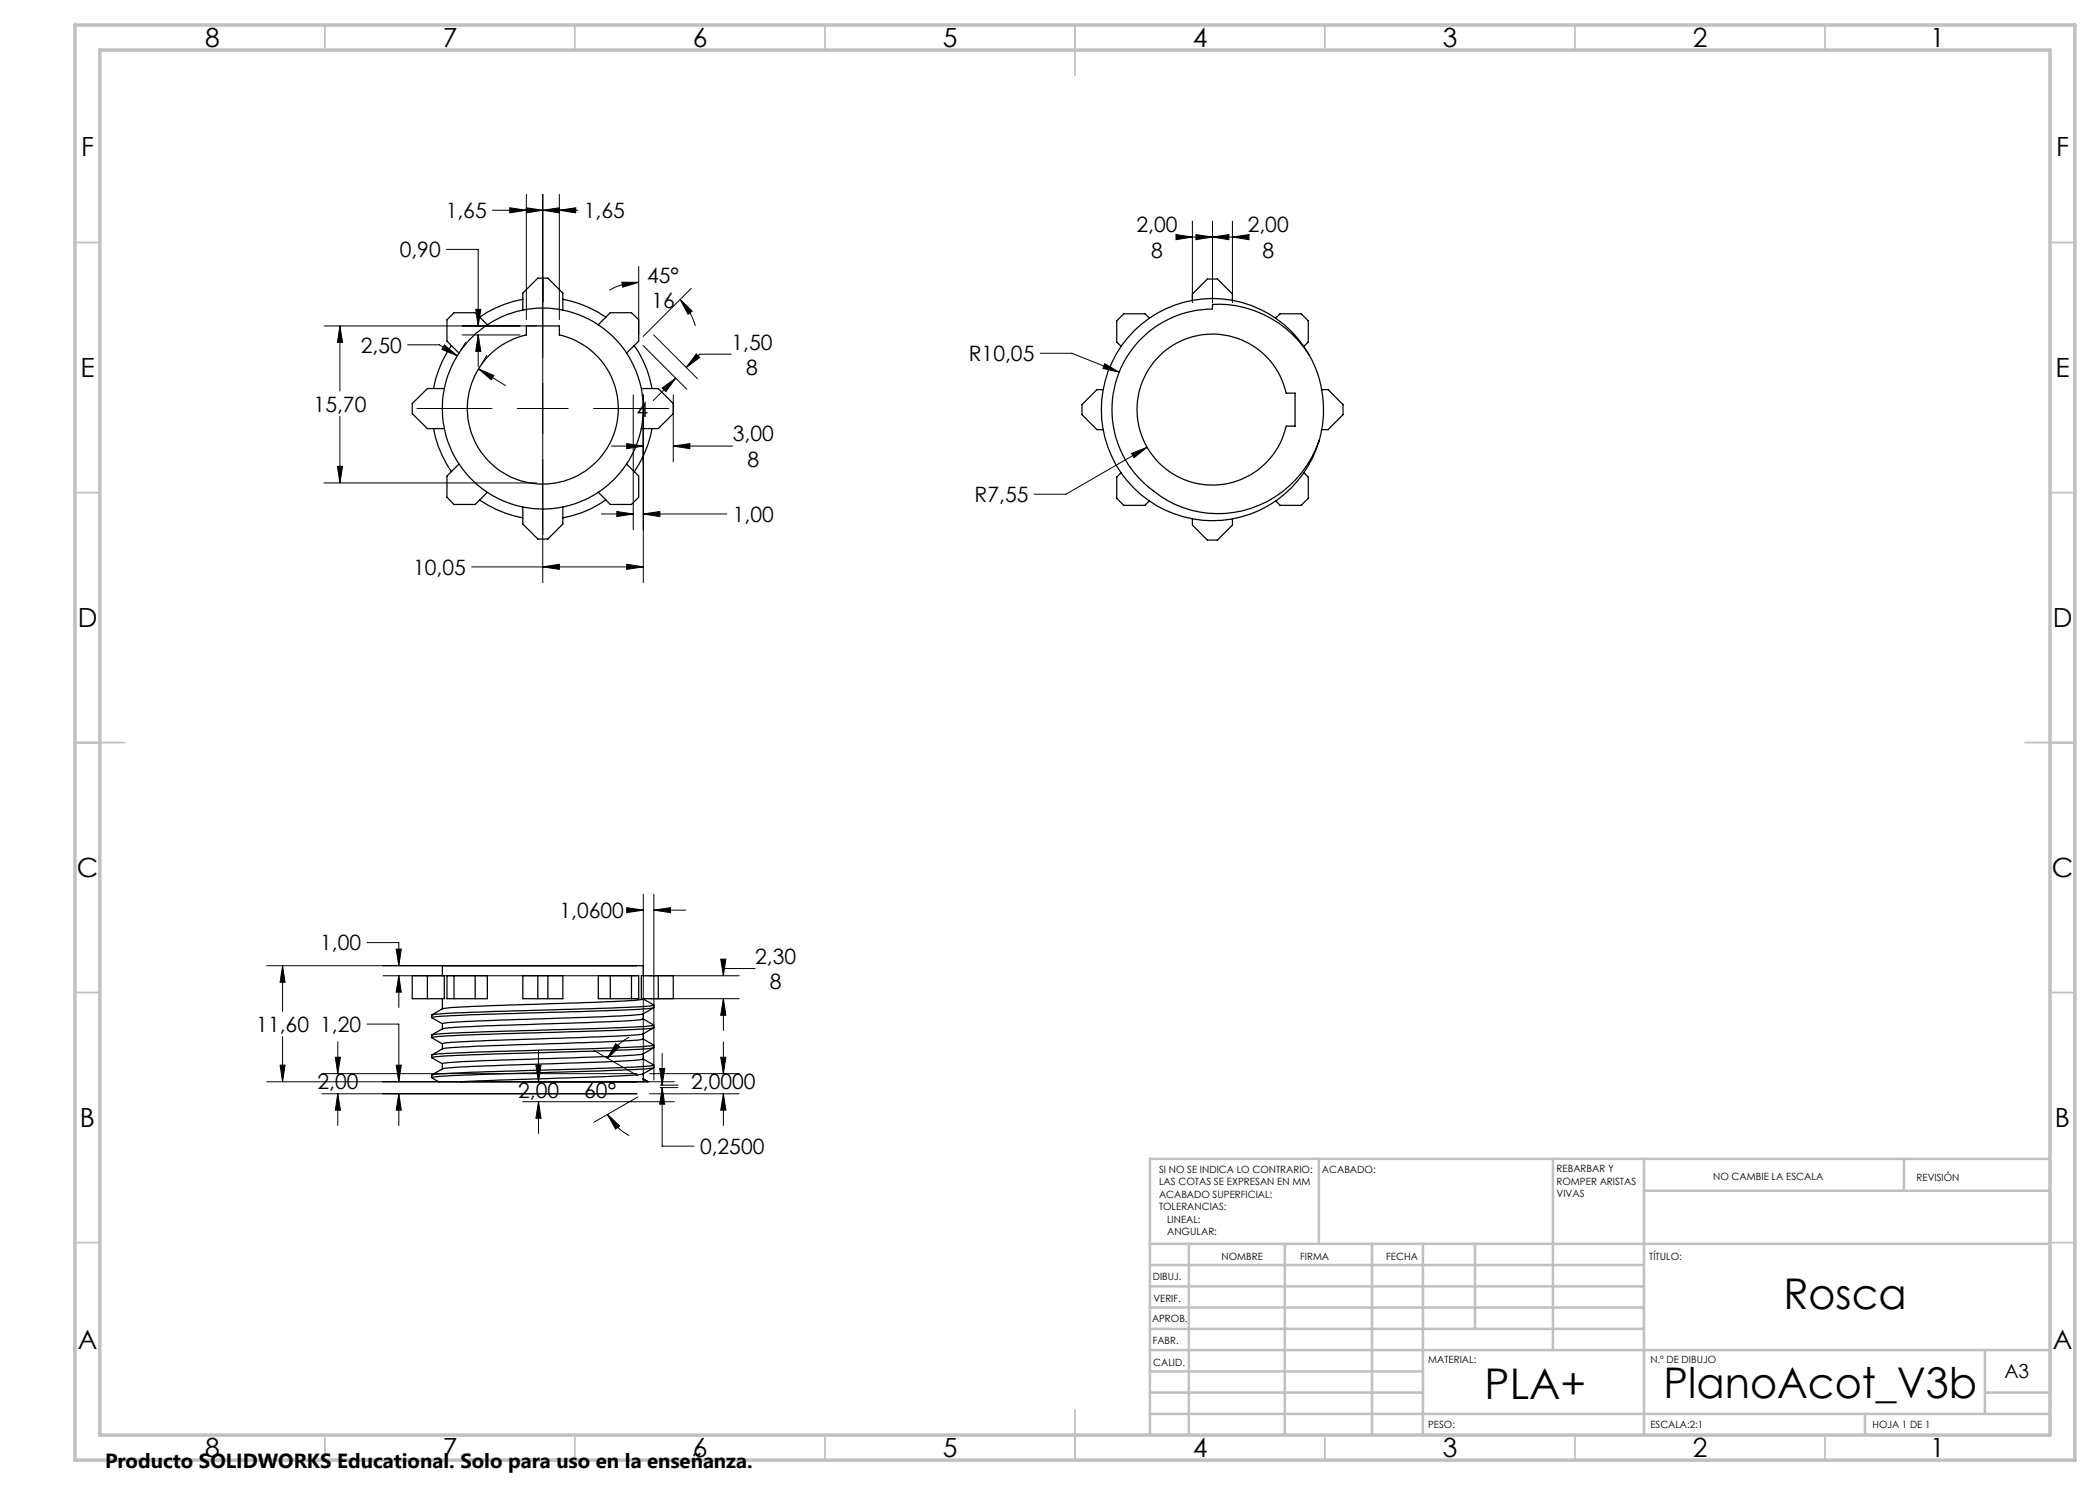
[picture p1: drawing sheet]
<svg xmlns="http://www.w3.org/2000/svg" width="420mm" height="297mm" viewBox="0 0 420 297" stroke-linecap="round" stroke-linejoin="round" font-family="sans-serif">
<g fill="none" stroke="#000" stroke-width=".25">
<path d="M104.6 59.9a22.1 22.1 0 0 0-8.6 3.5M112.6 59.9a22.8 22.8 0 0 1 8.6 3.5M88.9 77.7h-3.4l-3.1 3v2l3.1 3h3.4M90.3 69.1a21.7 21.7 0 0 0-3.6 8.6M97.5 64.9l-2.5-2.4h-4.2l-1.4 1.5v4.2l2.4 2.4M97.5 71.4a15.3 15.3 0 0 1 7.8-4.4v-1.8h6.6v1.8a15.1 15.1 0 0 1 10.6 20.6 15.1 15.1 0 0 1-22.2 6.8 15.1 15.1 0 0 1-2.8-23zM104.6 62v-3.4l3-3h2l3 3v3.4M119.7 64.9l2.4-2.4h4.2l1.4 1.5v4.2l-2.4 2.4M126.8 69.1a21.7 21.7 0 0 1 3.6 8.6M128.3 77.7h3.4l3 3v2l-3 3h-3.4M220.6 77.9h-1.2l-3 3v2l3 3h1.2M228.3 67.7a20.3 20.3 0 0 1 14.2-5.9v-.9a21.1 21.1 0 0 1 21.3 14.8 20.5 20.5 0 0 1-6 21.5 21 21 0 0 1-28.7-.3 20.1 20.1 0 0 1-.8-29.2z"/>
<path d="M229.9 63.6l-.9-.8h-4.2l-1.5 1.4v4.2l.9 .9M232.3 70.7a15.1 15.1 0 0 1 24.9 7.9h1.8v6.6h-1.8a15.1 15.1 0 0 1-22.3 9.8 15.1 15.1 0 0 1-2.6-24.3zM238.5 60.1v-1.3l3-3h2l3 3v1.3M255.1 63.6l.9-.8h4.2l1.5 1.4v4.2l-.9 .9M261.8 71a22.2 22.2 0 0 0-34.9-4.9 22.2 22.2 0 0 0 4.3 35 22.2 22.2 0 0 0 32.7-13.1M264.3 77.9h1.3l3 3v2l-3 3h-1.3M86.7 85.7a21.6 21.6 0 0 0 3.6 8.6M91.8 92.8l-2.4 2.4v4.2l1.4 1.5h4.2l2.5-2.4M121.2 100a21 21 0 0 1-8.6 3.6M125.3 92.8l2.4 2.4v4.2l-1.4 1.5h-4.2l-2.4-2.4M130.4 85.7a22.2 22.2 0 0 1-3.5 8.6M224.2 94.5l-.9 .9v4.3l1.5 1.4h4.2l.9-.9"/>
<path d="M260.8 94.5l.9 .9v4.3l-1.5 1.4h-4.2l-.9-.9M95.9 100a22.9 22.9 0 0 0 8.7 3.6M104.6 101.4v3.4l3 3h2l3-3v-3.4M238.5 103.8v1.2l3 3h2l3-3v-1.2M82.4 195.2h6.5v4.5h-6.5zM85.5 195.2v4.5M88.5 195.2v-2.1h40.2v2.1M88.5 199.7v2.1M89.4 195.2h8.1v4.5h-8.1zM90.8 195.2v4.5M95 195.2v4.5M104.6 195.2h8v4.5h-8z"/>
<path d="M107.6 195.2v4.5M109.6 195.2v4.5M119.7 195.2h8v4.5h-8zM122.1 195.2v4.5M126.3 195.2v4.5M128.3 195.2h6.4v4.5h-6.4zM128.7 199.8a161.5 161.5 0 0 1-16.6 .9l-5.3 .2a207.5 207.5 0 0 0-18.3 .9l-2.1 1.2M128.7 199.7v.1M128.7 199.8l2.1 1.2M131.7 195.2v4.5M86.4 211.6l2.1 1.2M86.4 207.5l2.1 1.3"/>
<path d="M86.4 203.5l2.1 1.2M86.4 215.5l1.3 .9h4.6M88.5 205.8l-2.1 1.2M88.5 213.8l-2.1 1.2M88.5 204.7v1.1M88.5 208.7v1.1M88.5 212.8v1M92.3 216.4h36.4M128.5 211.7l2.1 1.2M128.5 207.7l2.1 1.2M128.5 203.7l2.1 1.3M128.5 215.7l1.1 .7"/>
<path d="M128.7 206.8v1a57.4 57.4 0 0 1-10.1 .7l-10.1 .3a231.4 231.4 0 0 0-20 1l-2.1 1.2M128.7 210.7v1.1a161.5 161.5 0 0 1-16.6 .9l-5.3 .2a180.7 180.7 0 0 0-18.3 .9M128.7 202.8l-.1 1.1a303.5 303.5 0 0 1-21.8 1 251.8 251.8 0 0 0-18.3 .8v.1M128.7 214.8v1.6M128.7 215.8l.9 .6M128.7 216.4h.9M130.6 208.9l.1 .2a369.9 369.9 0 0 1-24.1 1 310.4 310.4 0 0 0-20.2 .9l-.1 .5h.1a373.7 373.7 0 0 1 24.1-1 310.6 310.6 0 0 0 20.2-.9l.1-.6M130.6 205h.2a197.1 197.1 0 0 1-18.3 .9l-5.9 .2a226.8 226.8 0 0 0-20.3 .9v.5a73 73 0 0 1 11.2-.6l11-.4a292.5 292.5 0 0 0 22.2-.9l.1-.1M130.6 212.9l.1 .2a407.6 407.6 0 0 1-26 1l-16.2 .6-2.2 .3v.5a199.8 199.8 0 0 1 18.4-.9l5.8-.1a249.1 249.1 0 0 0 20.2-.9l.1-.1M130.7 209.5l-2.1 1.3a511.8 511.8 0 0 1-28.5 1.2l-6.8 .3a18.3 18.3 0 0 0-4.8 .5M130.7 205.6l-2.1 1.2a338.5 338.5 0 0 1-23.5 1.1l-12.8 .4-3.1 .3-.7 .1M130.7 201.5a6.4 6.4 0 0 1-4.7 1.6l-17.5 .7a272.4 272.4 0 0 0-20 .9"/>
<path d="M130.7 213.6l-2.1 1.2a150.5 150.5 0 0 1-16.5 .8l-19.8 .8M130.8 201a44.6 44.6 0 0 1-7.9 .6l-14.4 .4a295.5 295.5 0 0 0-22.1 1l-.1 .5h.1a277.8 277.8 0 0 1 22.1-1h2a224.4 224.4 0 0 0 20.3-1M130.8 205v.5M130.8 213v.5M130.8 201v.5"/>
<circle cx="108.6" cy="81.7" r="20.1"/>
</g>
<g fill="none" stroke="#000" stroke-width=".2">
<path d="M105.3 38.9v25M108.5 38.9v77.7M111.9 38.9v25M89.3 49.9h6.3v15.3M98.5 42h17.1M102 41.6l3.3 .4-3.3 .6zM105.3 41.6l3.2 .4-3.2 .6zM108.5 42l3.4-.4v1zM111.9 42l3.2-.4v1zM124.4 56.4l3.3 .1-3.2 .9zM127.7 56.5a11.2 11.2 0 0 0-5.9 1.6M127.7 53.3v13.7"/>
<path d="M136 59.9l2.4 2.3-.8 .7zM136 59.9a11.5 11.5 0 0 1 3.1 5.3M138.3 57.7l-9.7 9.6M235.2 46.9l3.3 .5-3.3 .5zM235.5 47.4h14M238.5 44.2v16.3M239.2 46.9l3.3 .5-3.3 .5zM242.5 47.4l3.3-.5v1zM242.5 44.2v16.3M246.5 47.4l3.3-.5v1zM246.5 44.2v16.3M64.8 65.2h42.5"/>
<path d="M68 65.2l.5 3.3h-1zM68 65.2v13M81.5 69h6.4l3.5 2.2M88.9 69l2.5 2.2-3-1.3zM92.5 67h11.5M93.1 68.5l-1 1.6M95.1 61.9h1.1l-.6 3.3zM95.6 67l.6 3.3h-1.1zM95.6 67v6.3M95.7 73.8l3.1 1.3-.6 .8zM95.7 73.8l5.4 3.3M97.4 71.1l-1 1.6"/>
<path d="M126.6 79v27M128.6 69.1l8.8 8.8M128.7 79v37.6M130.7 67l8.8 8.7M132.4 77.6l2.7-2-1.9 2.7zM134.7 79v13.4M135.1 75.6l-4.5 4.5M139.2 70.8l.7 .7-2.6 2zM146.3 70.8h-6.4l-2.6 2.7M208 70.7h6.4l9.4 3.7M220.9 72.7l2.9 1.7-3.2-.7zM64.8 96.6h42.5"/>
<path d="M67.5 93.3h1l-.5 3.3zM68 83.3v13.3M83.4 81.7h15M103.5 81.7h10.1M118.7 81.7h15M122.3 89.2h6.4M125.3 88.7l3.4 .5-3.4 .5zM128.4 81.7h.1M134.7 89.2l3.3-.5v1zM134.7 89.2h11.8M226.3 90.7l3.1-1.2-2.6 2zM229.4 89.5l-16.2 9.3h-6.4"/>
<path d="M94.3 113.4h34.4M108.5 113.4l3.4-.5v1zM120.3 102.8h6.3M123.4 102.3l3.2 .5-3.2 .5zM125.3 112.9l3.4 .5-3.4 .5zM128.7 102.8l3.3-.5v1zM128.7 102.8h16.7M128.7 178.9v35.6M130.8 178.9v37.1M53.3 193.1h74.1M56.5 193.1l.5 3.4h-1zM56.5 193.1v9.2"/>
<path d="M73.4 188.5h6.4v4.6M76.6 195.2h50.8M79.2 189.8h1.1l-.5 3.3zM79.8 195.2l.5 3.2h-1.1zM79.8 195.2v6.3M125.3 181.5l3.4 .5-3.4 .5zM125.9 182h2.8M129.9 195.2h17.9M129.9 199.7h17.9M130.8 182l3.3-.5v1zM130.8 182h6.3M144.1 191.8h1.1l-.5 3.4z"/>
<path d="M144.7 199.7l.5 3.4h-1.1zM144.7 199.7v6.4M151 193.7h-6.3v1.5M53.3 216.4h81.6M56 213h1l-.5 3.4zM56.5 207.3v9.1M64.4 218.8h63M64.4 214.7h63M67.1 211.5h1l-.5 3.2zM67.6 218.8l.5 3.2h-1zM67.6 208.4v6.3M67.6 218.8v6.3"/>
<path d="M73.4 204.8h6.4v11.6M79.2 213h1.1l-.5 3.4zM79.8 218.8l.5 3.2h-1.1zM79.8 218.8v6.3M107.2 213h1l-.5 3.4zM107.7 210v6.4M118.7 210.1l8.9 5.1M123.1 208.7l.8 .7-2.4 2.3zM125.8 207.4a10.7 10.7 0 0 0-4.3 4.3M127.6 219.4l-8.9 5.1M129.9 218.8h17.9M129.9 214.7h17.9"/>
<path d="M131.9 213.7h1.1l-.6 3.3zM132 217.5h3.6M132 217h3.6M132.4 217.5l.6 3.3h-1.1zM132.4 217.5v11.7h6.4M132.4 210.7v6.3M144.1 211.5h1.1l-.5 3.2zM144.7 218.8l.5 3.2h-1.1zM144.7 208.4v6.3M144.7 218.8v6.3M104.5 220.3h30.4M107.7 220.3l.5 3.4h-1z"/>
<path d="M107.7 220.3v6.4M121.5 222.9l2.4 2.3-.8 .6zM121.5 222.9a10.7 10.7 0 0 0 4.3 4.2"/>
</g>
<g fill="none" stroke="#c0c0c0" stroke-width=".35">
<path d="M65 5v5M115 5v5M165 5v5M215 5v10M265 5v5M315 5v5M365 5v5M15 48.5h5M410 48.5h5M15 98.5h5M410 98.5h5M15 148.5h10"/>
<path d="M405 148.5h10M15 198.5h5M410 198.5h5M15 248.5h5M410 248.5h5M65 287v5M115 287v5M165 287v5M215 282v10M265 287v5M315 287v5M365 287v5"/>
</g>
<g fill="none" stroke="#c0c0c0" stroke-width=".5">
<path d="M263.8 231.8v17M310.6 231.8v38.2M328.8 231.8v55.2M328.8 238.2h81.2M380.8 231.8v6.4M410 231.8h-180v55.2M230 248.8h180M230 257.3h98.8M230 253h98.8M237.8 248.8v38.2M257 248.8v38.2M274.4 248.8v38.2"/>
<path d="M284.6 248.8v38.2M295 248.8v17M230 265.8h98.8M230 261.5h98.8M230 278.5h54.6M230 274.3h54.6M230 270h180M397 278.5h13M397 270v12.8M230 282.8h180M373 282.8v4.2"/>
</g>
<path d="M15 5h400v287h-400zM20 10h390v277h-390z" fill="none" stroke="#c0c0c0" stroke-width=".7"/>
<path d="M95.7 73.8l3.1 1.3-.6 .8zM88.9 69l2.5 2.2-3-1.3zM102 41.6l3.3 .4-3.3 .6zM108.5 42l3.4-.4v1zM111.9 42l3.2-.4v1zM105.3 41.6l3.2 .4-3.2 .6zM68 65.2l.5 3.3h-1zM67.5 93.3h1l-.5 3.3zM95.1 61.9h1.1l-.6 3.3zM95.6 67l.6 3.3h-1.1zM125.3 112.9l3.4 .5-3.4 .5zM108.5 113.4l3.4-.5v1zM128.7 102.8l3.3-.5v1zM123.4 102.3l3.2 .5-3.2 .5zM125.3 88.7l3.4 .5-3.4 .5zM134.7 89.2l3.3-.5v1zM132.4 77.6l2.7-2-1.9 2.7zM139.2 70.8l.7 .7-2.6 2zM136 59.9l2.4 2.3-.8 .7zM124.4 56.4l3.3 .1-3.2 .9zM56 213h1l-.5 3.4zM56.5 193.1l.5 3.4h-1zM144.1 191.8h1.1l-.5 3.4zM144.7 199.7l.5 3.4h-1.1zM79.2 189.8h1.1l-.5 3.3zM79.8 195.2l.5 3.2h-1.1zM144.7 218.8l.5 3.2h-1.1zM144.1 211.5h1.1l-.5 3.2zM132.4 217.5l.6 3.3h-1.1zM131.9 213.7h1.1l-.6 3.3zM130.8 182l3.3-.5v1zM125.3 181.5l3.4 .5-3.4 .5zM123.1 208.7l.8 .7-2.4 2.3zM121.5 222.9l2.4 2.3-.8 .6zM67.6 218.8l.5 3.2h-1zM67.1 211.5h1l-.5 3.2zM79.2 213h1.1l-.5 3.4zM79.8 218.8l.5 3.2h-1.1zM107.2 213h1l-.5 3.4zM107.7 220.3l.5 3.4h-1zM235.2 46.9l3.3 .5-3.3 .5zM242.5 47.4l3.3-.5v1zM246.5 47.4l3.3-.5v1zM239.2 46.9l3.3 .5-3.3 .5zM220.9 72.7l-.3 1 3.2 .7zM226.3 90.7l.5 .8 2.6-2z" fill="#000"/>
<g font-size="8.5">
<text x="356.7" y="261.7">Rosca</text>
<text x="296.9" y="279.7">PLA+</text>
<text x="332.7" y="279.6">PlanoAcot_V3b</text>
</g>
<g font-size="5.3">
<text x="41" y="9.5">8</text>
<text x="88.5" y="9.5">7</text>
<text x="138.5" y="9.5">6</text>
<text x="188.5" y="9.5">5</text>
<text x="238.5" y="9.5">4</text>
<text x="288.5" y="9.5">3</text>
<text x="338.5" y="9.5">2</text>
<text x="386" y="9.5">1</text>
<text x="16.2" y="31.3">F</text>
<text x="411.2" y="31.3">F</text>
<text x="16.1" y="75.5">E</text>
<text x="411.1" y="75.5">E</text>
<text x="15.5" y="125.5">D</text>
<text x="410.5" y="125.5">D</text>
<text x="15.4" y="175.5">C</text>
<text x="410.4" y="175.5">C</text>
<text x="16" y="225.5">B</text>
<text x="411" y="225.5">B</text>
<text x="15.5" y="269.8">A</text>
<text x="410.5" y="269.8">A</text>
<text x="41" y="291.5">8</text>
<text x="88.5" y="291.5">7</text>
<text x="138.5" y="291.5">6</text>
<text x="188.5" y="291.5">5</text>
<text x="238.5" y="291.5">4</text>
<text x="288.5" y="291.5">3</text>
<text x="338.5" y="291.5">2</text>
<text x="386" y="291.5">1</text>
</g>
<g font-size="4.2">
<text x="89.1" y="43.6">1,65</text>
<text x="116.8" y="43.6">1,65</text>
<text x="227.3" y="46.5">2,00</text>
<text x="249.5" y="46.5">2,00</text>
<text x="79.9" y="51.5">0,90</text>
<text x="230.2" y="51.5">8</text>
<text x="252.5" y="51.5">8</text>
<text x="129.4" y="56.6">45°</text>
<text x="130.3" y="61.6">16</text>
<text x="72.1" y="70.5">2,50</text>
<text x="146.3" y="69.9">1,50</text>
<text x="149.2" y="74.9">8</text>
<text x="193.8" y="72.2">R10,05</text>
<text x="62.7" y="82.3">15,70</text>
<text x="127.3" y="83.3">4</text>
<text x="146.6" y="88.3">3,00</text>
<text x="149.5" y="93.3">8</text>
<text x="194.9" y="100.4">R7,55</text>
<text x="146.6" y="104.4">1,00</text>
<text x="82.6" y="115">10,05</text>
<text x="111.9" y="183.6">1,0600</text>
<text x="64" y="190.1">1,00</text>
<text x="151" y="192.8">2,30</text>
<text x="154" y="197.8">8</text>
<text x="51.3" y="206.4">11,60 1,20</text>
<text x="63.5" y="217.8">2,00</text>
<text x="103.6" y="219.5">2,00</text>
<text x="116.8" y="219.5">60°</text>
<text x="138.2" y="217.8">2,0000</text>
<text x="140" y="230.8">0,2500</text>
</g>
<text font-size="4.1" x="21" y="293.7">Producto SOLIDWORKS Educational. Solo para uso en la enseñanza.</text>
<text font-size="3.9" x="400.9" y="275.5">A3</text>
<g font-size="2">
<text x="231.8" y="234.6">SI NO SE INDICA LO CONTRARIO:</text>
<text x="231.8" y="237.1">LAS COTAS SE EXPRESAN EN MM</text>
<text x="231.8" y="239.6">ACABADO SUPERFICIAL:</text>
<text x="264.4" y="234.6">ACABADO:</text>
<text x="311.3" y="234.5">REBARBAR Y</text>
<text x="311.3" y="237">ROMPER ARISTAS</text>
<text x="311.3" y="239.5">VIVAS</text>
<text x="342.6" y="236">NO CAMBIE LA ESCALA</text>
<text x="383.3" y="236.2">REVISIÓN</text>
<text x="231.8" y="242.1">TOLERANCIAS:</text>
<text x="233.4" y="244.6">LINEAL:</text>
<text x="233.4" y="247.1">ANGULAR:</text>
<text x="244.3" y="252">NOMBRE</text>
<text x="260" y="251.9">FIRMA</text>
<text x="277.2" y="251.9">FECHA</text>
<text x="329.9" y="251.9">TÍTULO:</text>
<text x="230.6" y="256.1">DIBUJ.</text>
<text x="230.7" y="260.3">VERIF.</text>
<text x="230.4" y="264.4">APROB.</text>
<text x="230.5" y="268.8">FABR.</text>
<text x="230.7" y="273.1">CALID.</text>
<text x="285.6" y="272.5">MATERIAL:</text>
<text x="330.1" y="272.5">N.º DE DIBUJO</text>
<text x="285.6" y="285.5">PESO:</text>
<text x="330.1" y="285.6">ESCALA:2:1</text>
<text x="374.5" y="285.6">HOJA 1 DE 1</text>
</g>
</svg>
